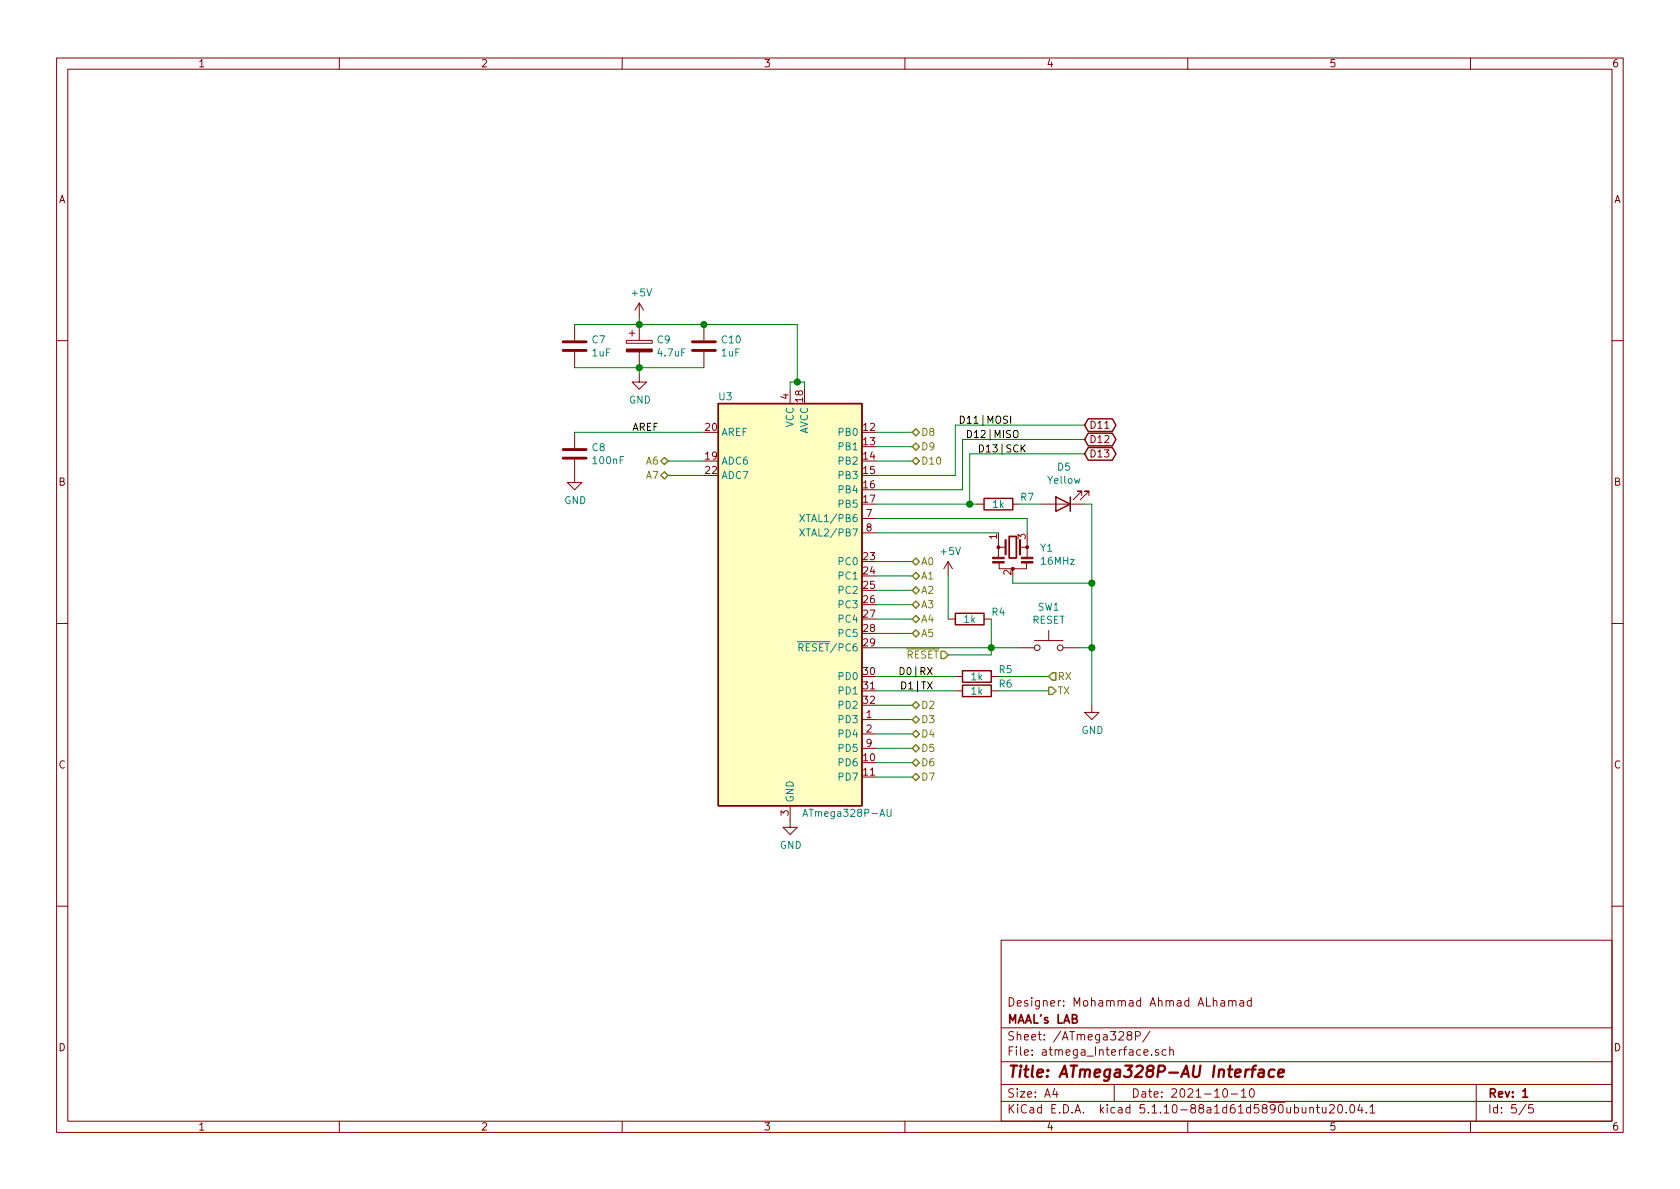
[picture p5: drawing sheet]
<svg xmlns="http://www.w3.org/2000/svg" width="297mm" height="210mm" viewBox="0 0 297 210" stroke-linecap="round" stroke-linejoin="round" font-family="sans-serif">
<g fill="none" stroke="#840000" stroke-width=".18">
<path d="M10 10.3h277v189.9h-277zM12 12.2h273v186.1h-273zM60 10.3v1.9M110 10.3v1.9M160 10.3v1.9M210 10.3v1.9M260 10.3v1.9M101.6 57.4v2.8M111.3 58.9h1M111.8 58.4v1M113 53.6l-.7 1.3M113 53.6v2.5"/>
<path d="M113 57.4v2.8M113 53.6l.8 1.3M124.5 57.4v2.8M10 60.2h2M101.6 62.2v2.8M101.6 76.4v2.8M110.7 60.2h4.6v.5h-4.6zM113 66.3v1.3h1.3l-1.3 1.2-1.2-1.2h1.2M113 62.2v2.8M124.5 62.2v2.8M139.7 68.8v2.6M285 60.2h2"/>
<path d="M101.6 81.3v4h1.3l-1.3 1.3-1.3-1.3h1.3M152.4 91.7h2.5M152.4 94.2h2.5M167.6 99.3l-.7 1.3M167.6 99.3v2.5M167.6 99.3l.8 1.3M172.7 89.1h1.3M176.5 95.5v3M176.5 96.8h1.2M176.7 99.4v1.2h4.8v-1M179.1 89.1h1.2M180.3 96.8h1.3"/>
<path d="M181.6 95.5v3M184.1 89.1h7.7M191.3 87.6v-.7h-.8h.8l-1.6 1.5M192.5 87.6v-.7h-.7h.7l-1.5 1.5M10 110.3h2M167.6 109.5h1.3M168.9 119.6h1.3M174 109.5h1.3M175.3 119.6h1.2M180.3 114.5h2.6M182.9 113.3h5.1M185.4 111.5v1.8"/>
<path d="M188 114.5h2.5M285 110.3h2M152.4 127.2h2.5M152.4 129.8h2.5M152.4 132.3h2.5M168.9 122.2h1.3M175.3 122.2h1.2M193 124.7v1.3h1.3l-1.3 1.2-1.2-1.2h1.2M139.7 142.5v3.8h1.3l-1.3 1.3-1.3-1.3h1.3M10 160.2h2M177 166.3h108v32h-108zM215.9 177h.6v.9"/>
<path d="M216.5 177.3l-.5 .1a.29 .29 0 0 0-.2 .2 .29 .29 0 0 0 .2 .3l.5-.1M217.2 177.1l.2-.2 .4 .1 .1 .9M217.2 176.9v1M217.9 177.1a.36 .36 0 0 1 .3-.2 .36 .36 0 0 1 .3 .2v.8M219.3 177h.5l.1 .9M219.9 177.3l-.5 .1a.29 .29 0 0 0-.2 .2 .29 .29 0 0 0 .2 .3l.5-.1M221.2 177l-.4-.1-.3 .3 .1 .6 .2 .1 .4-.1M221.2 176.4v1.5M285 160.2h2M60 198.3v1.9M110 198.3v1.9M160 198.3v1.9"/>
<path d="M177 194.8h108M177 191.8h108M177 187.8h108M177 181.8h108M186.5 192.5l-.4 1h1M186.8 193v1M197 191.8v3M199.5 183.1l-.2-.3v-.2l.2-.2 .5 .1 .1 .2v.2l-.7 .2a.48 .48 0 0 0-.1 .7l.2 .1 .6-.1a.48 .48 0 0 0-.1-.7h-.2M200.8 183.2l.7-.1 .1-.2-.1-.3-.2-.2h-.5v1.5M203.3 182.3l-1.2 2M203.6 186.5v.1M204.8 185.7l-.3-.1-.2 .2v.2l.5 .2v.3h-.5"/>
<path d="M206.2 185.7l-.4-.1-.3 .3v.6l.3 .1 .4-.1M206.8 185.7l.2-.1 .4 .1 .1 .9M206.8 185.1v1.5M210 198.3v1.9M216.3 192.7l.4-.2a.94 .94 0 0 1 0 1.5 .79 .79 0 0 1-.4-1.3zM217.7 193.5h1.1M219.5 193l.4-.5v1.5M219.5 194h.8M221.1 192.6l.2-.1a.8 .8 0 0 1 .5 .8 .8 .8 0 0 1-.5 .7 1 1 0 0 1-.2-1.4zM231.6 196l.2-.2 .4 .1v.9M231.6 195.8v1M232.7 195.8h.6"/>
<path d="M232.9 195.3v1.3l.4 .2M233.8 195.8l.1 .9 .3 .1 .2-.1M234.4 195.8v1M235.1 195.5l.2-.2h.4l.2 .5-.9 1h.9M236.7 195.4l.3-.1a.94 .94 0 0 1 0 1.5h-.1a1 1 0 0 1-.2-1.4zM238 196.7v.1M238.8 195.5l.3-.2a.94 .94 0 0 1 0 1.5 .82 .82 0 0 1-.3-1.3zM240.4 195.2l-.3 1.1h.9M240.8 195.8v1M241.6 196.7v.1M242.2 195.8l.4-.5v1.5M242.2 196.8h.9"/>
<path d="M260 198.3v1.9M261 191.8v6.5M269.8 195.2l-1.2 2M271 195.3h-.7v.7l.2-.1 .5 .1 .1 .2-.1 .5-.2 .1-.5-.1"/>
<circle cx="183.4" cy="114.5" r=".51"/>
<circle cx="187.5" cy="114.5" r=".51"/>
</g>
<path d="M178.4 94.9h1.3v3.8h-1.3zM269.2 193l.5-.5v1.5M269.2 194h.9" fill="none" stroke="#840000" stroke-width=".3"/>
<path d="M221.2 189.1h.8M222.1 188.4l-.4 .1-.1 .2-.2 1.7M222.7 189.2h.7v1.2M223.5 189.6l-.7 .1a.4 .4 0 0 0-.3 .3 .4 .4 0 0 0 .2 .4l.7-.1M225.3 189.2a.73 .73 0 0 0-.8 .1l-.2 .8 .1 .2 .2 .1 .6-.1M226 189.8l1-.2v-.4h-.8l-.2 1 .2 .2 .6-.1" fill="none" stroke="#840000" stroke-width=".41"/>
<path d="M99.6 79.5h4M99.6 62h4M99.6 60.4h4M122.4 62h4.1M122.4 60.4h4.1M99.6 81h4" fill="none" stroke="#840000" stroke-width=".51"/>
<path d="M127 71.4h25.4v71.1h-25.4zM192.4 76.6h4.3l.6 1.1-.6 1.1h-4.3l-.6-1.1zM192.4 79.1h4.3l.6 1.2-.6 1.1h-4.3l-.6-1.1zM192.4 74.1h4.3l.6 1.1-.6 1.1h-4.3l-.6-1.1zM174 88.1h5.1v2.1h-5.1zM186.7 87.9l2.5 1.2-2.5 1.3zM189.2 87.9v2.5M168.9 108.5h5.1v2h-5.1zM170.2 118.6h5.1v2h-5.1zM170.2 121.2h5.1v2h-5.1z" fill="none" stroke="#840000" stroke-width=".25"/>
<g fill="#840000" stroke="#840000" stroke-width=".18">
<path d="M110.7 61.7h4.6v.5h-4.6z"/>
<path d="M175.5 99.3h2v.3h-2z"/>
<path d="M175.5 98.5h2v.3h-2z"/>
<path d="M180.6 99.3h2v.3h-2z"/>
<path d="M180.6 98.5h2v.3h-2z"/>
<circle cx="176.5" cy="96.8" r=".25"/>
<circle cx="181.6" cy="96.8" r=".25"/>
</g>
<path d="M177.8 95.5v2.5M180.3 95.5v2.5" fill="none" stroke="#840000" stroke-width=".38"/>
<path d="M127 71.4h25.4v71.1h-25.4z" fill="#ffffc2" stroke="#ffffc2" stroke-width=".18"/>
<path d="M141.4 91l.8 1.2M141.4 93.5l.8 1.3M142.2 91l-.8 1.2M142.2 93.5l-.8 1.3M141 113.5h1.2M141.3 114.5l.6-.1 .1-.1-.1-.3-.1-.2h-.5v1.3M141.6 114.5l.4 .6M142 144.4l.4-1.3 .4 1.3M142.1 144h.6M156.8 143.1v1l.3 .3h.2l.3-.3v-1" fill="none" stroke="#008484" stroke-width=".18"/>
<g fill="none" stroke="#008400" stroke-width=".18">
<path d="M101.6 57.4h39.4v10.2M113 56.1v1.3M101.6 76.4h22.9M101.6 65h22.9M113 65v1.3M139.7 68.8v-1.2h2.5v1.2M154.9 76.4h6.4M154.9 79h6.4M191.8 77.7h-21.6v8.9h-15.3M191.8 75.2h-22.9v8.9h-14M118.1 81.5h6.4M118.1 84.1h6.4"/>
<path d="M154.9 89.1h17.8M154.9 81.5h6.4M154.9 99.3h6.4M154.9 91.7h26.7v2.5M154.9 94.2h21.6M180.3 89.1h3.8M191.8 89.1h1.2v35.6M191.8 80.3h-20.4v8.8M154.9 112h6.4M154.9 109.5h6.4M154.9 106.9h6.4M154.9 104.4h6.4"/>
<path d="M154.9 101.8h6.4M154.9 114.5h25.4M154.9 119.6h14M167.6 101.8v7.7M175.3 109.5v6.3h-7.7M176.5 119.6h8.9M179.1 101.8v1.3h13.9M190.5 114.5h2.5M154.9 124.7h6.4M154.9 127.2h6.4M154.9 129.8h6.4M154.9 132.3h6.4"/>
<path d="M154.9 134.9h6.4M154.9 137.4h6.4M154.9 122.2h14M176.5 122.2h8.9"/>
</g>
<g fill="none" stroke="#848400" stroke-width=".25">
<path d="M161.3 76.4l.6-.6 .7 .6-.7 .7zM161.3 79l.6-.6 .7 .6-.7 .6zM116.8 84.1l.7-.7 .6 .7-.6 .6zM116.8 81.5l.7-.6 .6 .6-.6 .7zM161.3 81.5l.6-.6 .7 .6-.7 .7zM161.3 99.3l.6-.6 .7 .6-.7 .6zM161.3 104.4l.6-.6 .7 .6-.7 .6zM161.3 106.9l.6-.6 .7 .6-.7 .7zM161.3 109.5l.6-.7 .7 .7-.7 .6zM161.3 112l.6-.6 .7 .6-.7 .6zM161.3 101.8l.6-.6 .7 .6-.7 .7zM166.4 115.2h.6l.6 .6-.6 .7h-.6z"/>
<path d="M186.1 119h.6v1.3h-.6l-.7-.7zM161.3 137.4l.6-.6 .7 .6-.7 .6zM161.3 134.9l.6-.7 .7 .7-.7 .6zM161.3 132.3l.6-.6 .7 .6-.7 .7zM161.3 129.8l.6-.6 .7 .6-.7 .6zM161.3 127.2l.6-.6 .7 .6-.7 .7zM161.3 124.7l.6-.6 .7 .6-.7 .6zM185.4 121.5h.7l.6 .7-.6 .6h-.7z"/>
</g>
<path d="M169.8 73.6a.64 .64 0 0 1 .7 .6 .64 .64 0 0 1-.7 .6zM171.1 76.1a.64 .64 0 0 1 .7 .7 .64 .64 0 0 1-.7 .6zM173.2 78.7a.64 .64 0 0 1 .7 .6 .64 .64 0 0 1-.7 .6zM159.2 118a.64 .64 0 0 1 .7 .7 .64 .64 0 0 1-.7 .6zM159.4 120.6a.64 .64 0 0 1 .8 .6 .64 .64 0 0 1-.8 .6z" fill="none" stroke="#000" stroke-width=".18"/>
<g fill="#008400" stroke="#008400" stroke-width=".25">
<circle cx="175.3" cy="114.5" r=".51"/>
<circle cx="193" cy="114.5" r=".51"/>
<circle cx="171.5" cy="89.1" r=".51"/>
<circle cx="113" cy="65" r=".51"/>
<circle cx="193" cy="103.1" r=".51"/>
<circle cx="113" cy="57.4" r=".51"/>
<circle cx="124.5" cy="57.4" r=".51"/>
<circle cx="141" cy="67.6" r=".51"/>
</g>
<text font-size="2.8" fill="#840000" x="178" y="190.5">Title: ATmega328P-AU Interface</text>
<g font-size="2.1" fill="#840000">
<text x="178" y="178">Designer: Mohammad Ahmad ALhamad</text>
<text x="178" y="184">Sheet: /ATmega328P/</text>
<text x="178" y="181">MAAL's LAB</text>
<text x="178" y="186.7">File: atmega_Interface.sch</text>
<text x="178" y="196.9">KiCad E.D.A. kicad 5.1.10-88a1d61d5890ubuntu20.04.1</text>
<text x="178" y="194.1">Size: A4</text>
<text x="200" y="194.1">Date: 2021-10-10</text>
<text x="263" y="194.1">Rev: 1</text>
<text x="263" y="196.9">Id: 5/5</text>
</g>
<g font-size="1.8" fill="#840000">
<text x="35" y="11.9">1</text>
<text x="85" y="11.9">2</text>
<text x="135" y="11.9">3</text>
<text x="185" y="11.9">4</text>
<text x="235" y="11.9">5</text>
<text x="285" y="11.9">6</text>
<text x="10.4" y="35.9">A</text>
<text x="285.4" y="35.9">A</text>
<text x="139.4" y="70.6" transform="rotate(-90 139.4 70.6)">4</text>
<text x="142" y="71.1" transform="rotate(-90 142 71.1)">18</text>
<text x="124.8" y="76.2">20</text>
<text x="152.7" y="76.2">12</text>
<text x="192.6" y="75.8">D11</text>
<text x="124.8" y="81.3">19</text>
<text x="124.8" y="83.8">22</text>
<text x="152.7" y="78.7">13</text>
<text x="152.7" y="81.3">14</text>
<text x="152.7" y="83.8">15</text>
<text x="192.6" y="78.4">D12</text>
<text x="192.6" y="80.9">D13</text>
<text x="10.4" y="85.9">B</text>
<text x="152.7" y="86.4">16</text>
<text x="152.7" y="88.9">17</text>
<text x="285.4" y="85.9">B</text>
<text x="153.2" y="91.4">7</text>
<text x="153.2" y="94">8</text>
<text x="176.3" y="95.3" transform="rotate(-90 176.3 95.3)">1</text>
<text x="181.4" y="95.3" transform="rotate(-90 181.4 95.3)">3</text>
<text x="152.7" y="99.1">23</text>
<text x="152.7" y="101.6">24</text>
<text x="178.8" y="101.7" transform="rotate(-90 178.8 101.7)">2</text>
<text x="152.7" y="104.1">25</text>
<text x="152.7" y="106.7">26</text>
<text x="152.7" y="109.2">27</text>
<text x="152.7" y="111.8">28</text>
<text x="152.7" y="114.3">29</text>
<text x="152.7" y="119.4">30</text>
<text x="152.7" y="121.9">31</text>
<text x="152.7" y="124.5">32</text>
<text x="153.2" y="127">1</text>
<text x="153.2" y="129.5">2</text>
<text x="10.4" y="135.9">C</text>
<text x="152.7" y="134.6">10</text>
<text x="152.7" y="137.2">11</text>
<text x="153.2" y="132.1">9</text>
<text x="285.4" y="135.9">C</text>
<text x="139.4" y="144.2" transform="rotate(-90 139.4 144.2)">3</text>
<text x="10.4" y="185.9">D</text>
<text x="285.4" y="185.9">D</text>
<text x="35" y="199.9">1</text>
<text x="85" y="199.9">2</text>
<text x="135" y="199.9">3</text>
<text x="185" y="199.9">4</text>
<text x="235" y="199.9">5</text>
<text x="285" y="199.9">6</text>
</g>
<g font-size="1.8" fill="#008484">
<text x="111.8" y="52.4">+5V</text>
<text x="104.7" y="60.7">C7</text>
<text x="104.7" y="63">1uF</text>
<text x="116.2" y="60.7">C9</text>
<text x="116.4" y="63">4.7uF</text>
<text x="127.6" y="63">1uF</text>
<text x="127.7" y="60.7">C10</text>
<text x="111.2" y="71.4">GND</text>
<text x="127.2" y="70.8">U3</text>
<text x="127.5" y="77.1">AREF</text>
<text x="140.3" y="75.6" transform="rotate(-90 140.3 75.6)">VCC</text>
<text x="142.9" y="76.9" transform="rotate(-90 142.9 76.9)">AVCC</text>
<text x="148.5" y="77.1">PB0</text>
<text x="104.7" y="79.8">C8</text>
<text x="105" y="82.1">100nF</text>
<text x="127.5" y="82.2">ADC6</text>
<text x="148.5" y="79.6">PB1</text>
<text x="148.5" y="82.2">PB2</text>
<text x="187" y="83.2">D5</text>
<text x="99.8" y="89.1">GND</text>
<text x="127.5" y="84.7">ADC7</text>
<text x="148.5" y="84.7">PB3</text>
<text x="148.5" y="87.2">PB4</text>
<text x="148.5" y="89.8">PB5</text>
<text x="175.6" y="89.8">1k</text>
<text x="180.5" y="88.6">R7</text>
<text x="185.3" y="85.5">Yellow</text>
<text x="142.4" y="92.3">XTAL1/PB6</text>
<text x="142.4" y="94.9">XTAL2/PB7</text>
<text x="148.5" y="99.9">PC0</text>
<text x="166.4" y="98.1">+5V</text>
<text x="184" y="97.6">Y1</text>
<text x="184.2" y="99.9">16MHz</text>
<text x="148.5" y="102.5">PC1</text>
<text x="148.5" y="105">PC2</text>
<text x="148.5" y="107.6">PC3</text>
<text x="183.5" y="108">SW1</text>
<text x="148.5" y="110.1">PC4</text>
<text x="148.5" y="112.6">PC5</text>
<text x="170.5" y="110.2">1k</text>
<text x="175.4" y="108.9">R4</text>
<text x="182.5" y="110.3">RESET</text>
<text x="142.1" y="115.2">RESET/PC6</text>
<text x="176.7" y="119">R5</text>
<text x="148.5" y="120.3">PD0</text>
<text x="148.5" y="122.8">PD1</text>
<text x="148.5" y="125.3">PD2</text>
<text x="171.8" y="122.9">1k</text>
<text x="171.8" y="120.3">1k</text>
<text x="176.7" y="121.6">R6</text>
<text x="148.5" y="127.9">PD3</text>
<text x="148.5" y="130.4">PD4</text>
<text x="191.2" y="129.8">GND</text>
<text x="148.5" y="135.5">PD6</text>
<text x="148.5" y="133">PD5</text>
<text x="140.3" y="142" transform="rotate(-90 140.3 142)">GND</text>
<text x="148.5" y="138">PD7</text>
<text x="142.7" y="144.4">ATmega328P-AU</text>
<text x="137.9" y="150.1">GND</text>
</g>
<g font-size="1.8">
<text x="111.8" y="76.2">AREF</text>
<text x="170.8" y="74.9">D11|MOSI</text>
<text x="172.1" y="77.5">D12|MISO</text>
<text x="174.1" y="80">D13|SCK</text>
<text x="159.9" y="119.4">D0|RX</text>
<text x="160.1" y="121.9">D1|TX</text>
</g>
<g font-size="1.8" fill="#848400">
<text x="162.8" y="77.1">D8</text>
<text x="114.3" y="82.2">A6</text>
<text x="162.8" y="82.2">D10</text>
<text x="162.8" y="79.6">D9</text>
<text x="114.3" y="84.7">A7</text>
<text x="162.8" y="99.9">A0</text>
<text x="162.8" y="105">A2</text>
<text x="162.8" y="107.6">A3</text>
<text x="162.8" y="102.5">A1</text>
<text x="162.8" y="110.1">A4</text>
<text x="162.8" y="112.6">A5</text>
<text x="160.2" y="116.5">RESET</text>
<text x="162.8" y="125.3">D2</text>
<text x="186.9" y="122.8">TX</text>
<text x="186.9" y="120.3">RX</text>
<text x="162.8" y="130.4">D4</text>
<text x="162.8" y="127.9">D3</text>
<text x="162.8" y="135.5">D6</text>
<text x="162.8" y="133">D5</text>
<text x="162.8" y="138">D7</text>
</g>
</svg>
